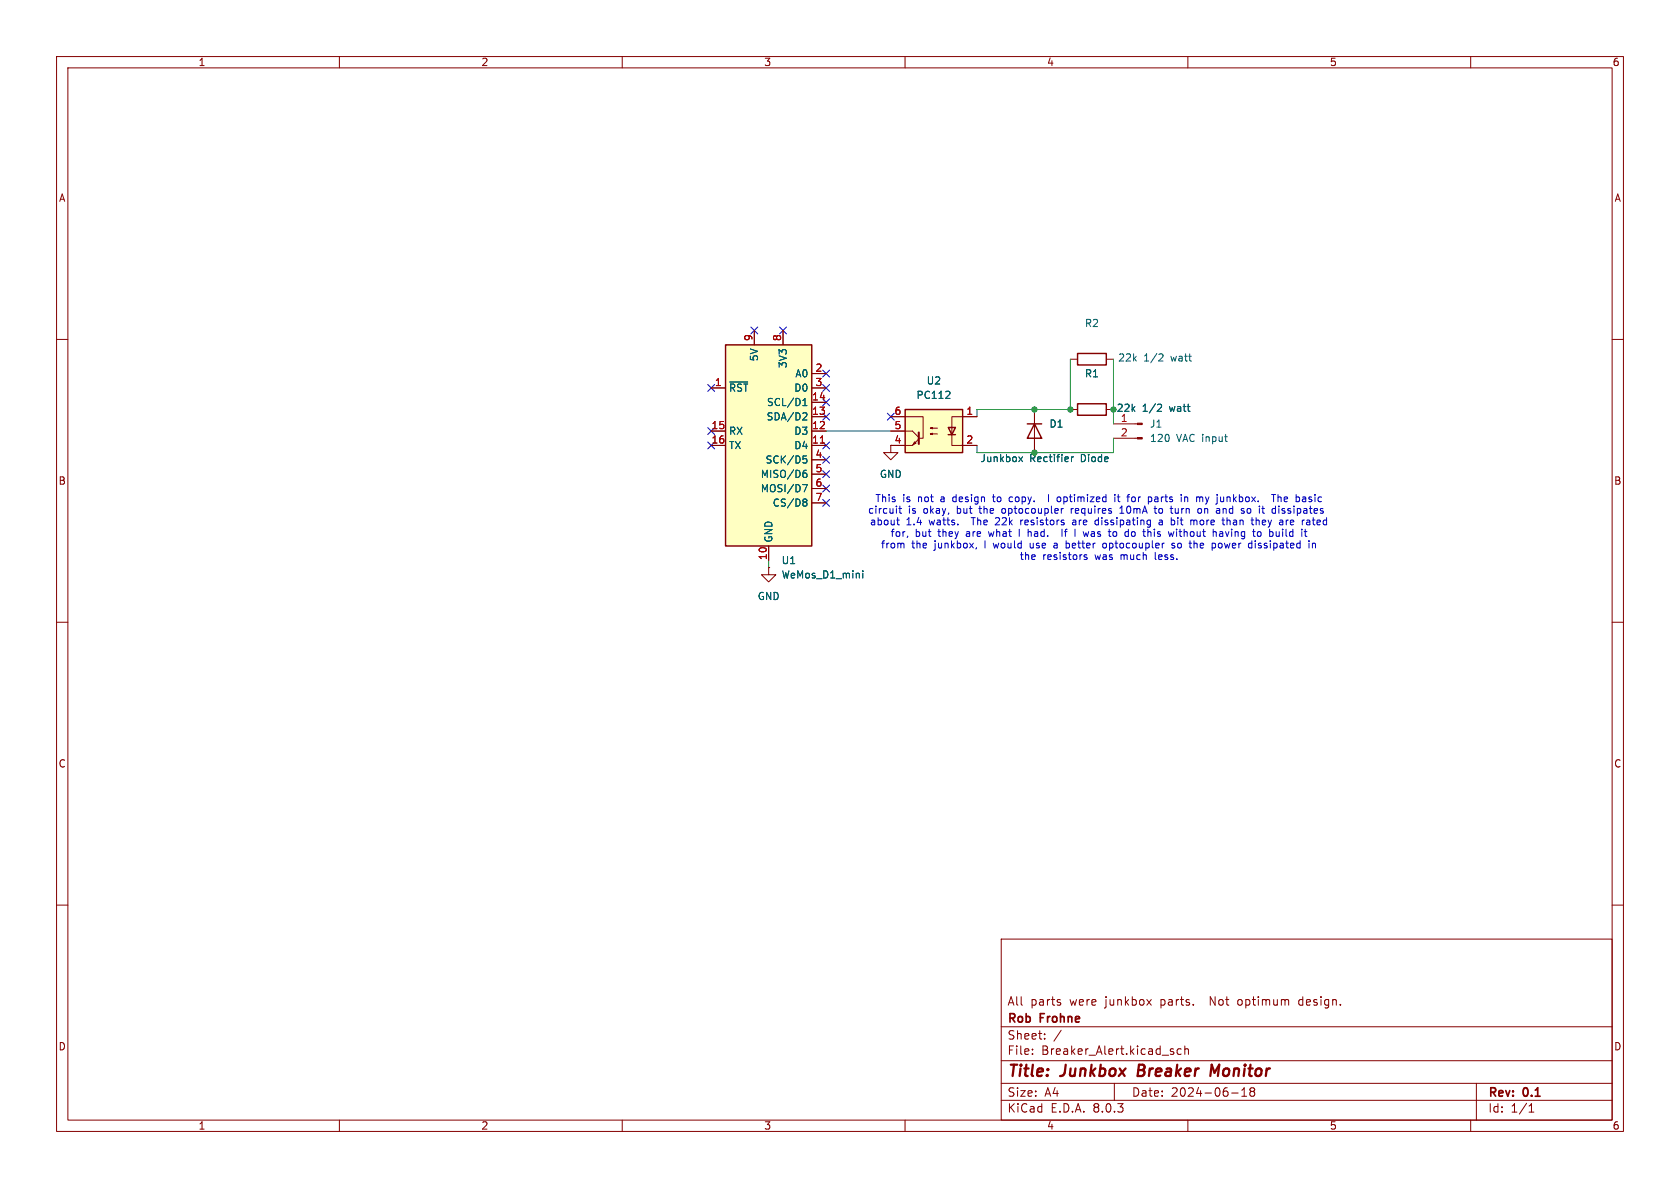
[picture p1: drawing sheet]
<svg xmlns="http://www.w3.org/2000/svg" width="297mm" height="210mm" viewBox="0 0 297 210" stroke-linecap="round" stroke-linejoin="round" font-family="sans-serif">
<g fill="none" stroke="#840000" stroke-width=".18">
<path d="M10 10h277v190h-277zM12 12h273v186h-273zM60 10v2M110 10v2M160 10v2M210 10v2M260 10v2M10 60h2M285 60h2M182.9 72.4v7.6M10 110h2M285 110h2"/>
<path d="M10 160h2M285 160h2M177 166h108v32h-108zM187.5 177.3v.3M202.7 176.7l.8 1M203.5 176.7l-.8 1M218.9 176.8v.8M229.9 176.7l-.3 .3v.4l.3 .3M60 198v2M110 198v2M160 198v2M177 194.5h108"/>
<path d="M177 191.5h108M177 187.5h108M177 181.5h108M182.5 186.3v.1M182.5 185.5v.1M184.7 183.6v.1M184.7 182.8v.1M187.6 182.1l-1.3 2M197 191.5v3M207.3 185.9l.2 .2-.2 .3M207.3 185.4l.2 .1M208.8 185.5l-.4-.1-.3 .3v.4l.1 .2h.6"/>
<path d="M209.5 185.5l.2-.1 .3 .1 .1 .9M209.5 184.9v1.5M210 198v2M217.7 193.2h1.2M219.5 193.8h.9M219.5 192.7l.5-.4v1.5M221.2 192.9l-.2 .3v.3l.2 .3 .5-.1 .1-.2-.1-.4-.2-.2M221.2 192.9l-.2-.2 .2-.4 .5 .1 .1 .2-.3 .3M221.2 192.9h.3M260 198v2M261 191.5v6.5M270.3 196.6h.9"/>
<path d="M270.3 195.5l.4-.4v1.5"/>
</g>
<path d="M201.4 188.2l-.3 2h.8M215.6 188.2l-.9 1.4-.5-1.4-.2 2" fill="none" stroke="#840000" stroke-width=".4"/>
<path d="M181.6 74.9h2.5M182.9 74.9l1.2 2.6h-2.5z" fill="none" stroke="#840000" stroke-width=".25"/>
<path d="M180.1 80.8l.7 .8M180.8 80.8l-.7 .8M189.4 80.8v.8M189.8 80.8l-.4 .2" fill="none" stroke="#006464" stroke-width=".18"/>
<path d="M160 72.4h10.2v7.6h-10.2z" fill="#ffffc2"/>
<path d="M160 72.4h10.2v7.6h-10.2zM167.6 75.6h1.3l-.6 1.2zM167.6 76.8h1.3" fill="none" stroke="#840000" stroke-width=".25"/>
<path d="M157.5 73.7h5.7v3.8h-.6M157.5 76.2h3.8l1.1 1.1M161.7 78.1l.2 .3-.5 .2zM162.4 77.6l-1.1 1.1h-3.8v1.3h1.2l-1.2 1.3-1.3-1.3h1.3M164.5 76.7l.3-.1v.2l-.3-.1h1.2M164.5 75.7l.3-.1v.2l-.3-.1h1.2M172.7 73.7h-4.4v5h4.4" fill="none" stroke="#840000" stroke-width=".18"/>
<path d="M162.4 76.5v2" fill="none" stroke="#840000" stroke-width=".36"/>
<path d="M167.8 69.2l.1 .2v.3l-.7 .7h.7" fill="none" stroke="#006464" stroke-width=".18"/>
<path d="M128.3 61h15.2v35.5h-15.2z" fill="#ffffc2"/>
<path d="M128.3 61h15.2v35.5h-15.2zM190.5 62.5h5.1v2h-5.1zM190.5 71.4h5.1v2h-5.1z" fill="none" stroke="#840000" stroke-width=".25"/>
<g fill="none" stroke="#840000" stroke-width=".18">
<path d="M133.3 58.4v2.6M138.4 58.4v2.6M125.7 68.6h2.6M125.7 78.7h2.6M125.7 76.2h2.6M143.5 68.6h2.5M143.5 78.7h2.5M143.5 76.2h2.5M143.5 73.7h2.5M143.5 71.1h2.5M143.5 66h2.5M157.5 78.7h2.5"/>
<path d="M157.5 76.2h2.5M157.5 73.7h2.5M170.2 78.7h2.5M170.2 73.7h2.5M182.9 72.4v2.5M182.9 77.5v2.5M189.2 63.5h1.3M189.2 72.4h1.3M195.6 63.5h1.2M195.6 72.4h1.2M196.8 77.5h4.3M196.8 74.9h4.3"/>
<path d="M135.9 96.5v2.6M143.5 81.3h2.5M143.5 83.8h2.5M143.5 86.4h2.5M143.5 88.9h2.5M135.9 100.3v1.3h1.3l-1.3 1.3-1.3-1.3h1.3M135.9 100.3h.1"/>
</g>
<g fill="none" stroke="#006464" stroke-width=".18">
<path d="M129 67.5h3.2M141.9 71.7h.8M141.9 70.8l.4-.4v1.3M142.1 73h.4l.2 .3-.8 .9h.8M167.8 69.2l.1 .2v.3l-.7 .7h.7M204.8 71.4l.4 .1 .2 .3-.8 .9h.8M205.1 62.6h.4l.1 .3-.8 .9h.8M141.9 85.7h.8l-.5 1.2M142 80.6h.6M142.1 81.1h.3l.3 .2-.2 .5-.4 .1M142.2 83.6l.3 .1 .2 .2-.1 .4-.4 .1M142.2 88.2h.2l.3 .3-.3 .3"/>
<path d="M142.2 88.8h.2M142.4 88.8l.3 .2v.2l-.2 .2-.3 .1M142.5 83.1l-.3 .1M180.1 80.8l.7 .8M180.8 80.8l-.7 .8M189.4 80.8v.8M189.8 80.8l-.4 .2M152.5 100.9v.1M152.5 101.3v.9"/>
</g>
<path d="M145 78.3h.7" fill="none" stroke="#a90000" stroke-width=".18"/>
<g fill="#840000" stroke="#840000" stroke-width=".18">
<path d="M201.1 77.3h.8v.3h-.8z"/>
<path d="M201.1 74.8h.8v.3h-.8z"/>
</g>
<g fill="none" stroke="#0000c2" stroke-width=".18">
<path d="M158.5 91.9h.5M158.7 92.6l.3 .2M158.9 89.9h.5M159.1 89.5v1.1l.3 .1M159.6 96l.2 .2v.7M160.5 94.8l-.1 .2M172.6 96.8l-.1 .2M174.1 95.6v1.3M175.4 87.8h.5M175.6 87.4l.1 1.2M176.7 92.1l-.8 .7h.8M177.2 89.9l-.1 .2 .1 .6"/>
<path d="M178.9 87.8l-.4 .1-.1 .2 .1 .5 .4 .1M180.2 93.6v1.2M180.5 91.9v.9M180.6 92l-.1 .2M181.8 93.6v1.2M182.1 96v.7l.2 .2M182.1 94l-.3 .1M185.4 87.4v1.3M186.7 96l-.3 .1M186.8 96.4h-.3l-.2 .2 .1 .2 .4 .1M187.5 88v.6M187.7 93.6v1.2"/>
<path d="M187.9 89.9l-.3 .2M188.2 94h.5M188.5 93.6l-.1 .1v1.1M188.6 96l.4 .1M189 96.7l-.4 .2M189.4 89.9v.8M189.5 89.9l-.1 .2M189.8 91.9l-.1 .1M190.2 92.2l-.4 .1-.2 .2 .2 .3 .4-.1M192.1 98.1h-.3l-.2 .1 .1 .2 .4 .2v.3h-.5M192.5 94l-.3 .8M193.7 92.7h.5"/>
<path d="M194.2 91.5v1.3M195.1 96.1l.3-.1 .2 .3v.3l-.2 .3-.3-.1-.2-.2zM197.1 87.4v.1M197.1 87.8v.9M197.3 94l.1 .1M197.4 94.7l-.2 .1h-.3M197.5 87.8h.5M197.7 87.4v1.1l.3 .2M198 90.7h.7M198 89.8l.3-.3v1.2M200.1 94l-.1 .6 .1 .2h.3M200.2 87.9l.3-.1 .2 .2"/>
<path d="M200.7 88.6l-.2 .1-.3-.1M204 89.9h.5M204.2 87.9h.5M204.3 90.7h.2M204.6 88.2h-.3l-.2 .2 .1 .2 .4 .1M205 92h.4l.1 .8M205.5 92.2l-.4 .1-.2 .2 .2 .3 .4-.1M207.6 96.1l-.3-.1-.1 .2v.2l.4 .1v.3h-.4M207.8 89.9v.7l.1 .1M208 93.6v.1M208 94v.8M208.4 94h.5"/>
<path d="M209.5 87.9h.4l.1 .8M211.1 95.6v1.3M211.1 92h.4l.1 .8M211.5 96l-.4 .1M212 89.9h.3l.1 .2v.5l-.4 .1M213.1 87.8l.3 .9M213.4 88.7l-.3 .4M213.7 87.8l-.3 .9M215.6 94h.5l.1 .8M215.6 96l-.2 .3v.3l.2 .3M216.2 94.3h-.5l-.1 .2 .1 .3h.5M216.2 89.9v.8"/>
<path d="M216.3 89.9l-.1 .1M216.9 92.1l.2-.2 .3 .1 .1 .8M216.9 91.5v1.3M217.3 87.8l-.4 .2M220.6 89.9l-.1 .2v.5l.2 .1h.3M221.9 96v.9M222.1 92h.5v.8M222.8 94l.1 .2-.1 .6M224.8 87.4h.7M225.2 87.4v1.3M225.9 88l.2-.2 .3 .1 .1 .8M225.9 87.4v1.3"/>
<path d="M226.6 90.7h.4M226.8 94v.8M227 89.9l-.4 .2 .1 .2h.3M227.5 87.8h-.3l-.2 .2 .1 .6 .4 .1M227.6 88.1l-.6 .2M228.2 92v.7M228.7 92.2l-.6 .2M231.4 96v.9M231.6 87.8l.3 .1M231.6 88.3l.3 .1M231.9 88.5l-.2 .2h-.2M232 96.1l.2-.1 .3 .1 .1 .8"/>
<path d="M232 96v.9M232.2 91.5v1.1l.3 .2"/>
</g>
<path d="M146 76.2h11.5M189.2 63.5v8.9h-16.5v1.3M196.8 63.5v11.4M196.8 77.5v2.5h-24.1v-1.3M135.9 99.1v1.2" fill="none" stroke="#009600" stroke-width=".18"/>
<g fill="none" stroke="#000084" stroke-width=".18">
<path d="M132.7 57.8l1.3 1.2M134 57.8l-1.3 1.2M137.8 57.8l1.2 1.2M139 57.8l-1.2 1.2M125.1 68l1.2 1.2M125.1 75.6l1.2 1.2M125.1 78.1l1.2 1.2M126.3 68l-1.2 1.2M126.3 75.6l-1.2 1.2M126.3 78.1l-1.2 1.2M145.4 65.4l1.3 1.2M145.4 68l1.3 1.2"/>
<path d="M145.4 70.5l1.3 1.2M145.4 78.1l1.3 1.2M145.4 73.1l1.3 1.2M146.7 65.4l-1.3 1.2M146.7 68l-1.3 1.2M146.7 70.5l-1.3 1.2M146.7 78.1l-1.3 1.2M146.7 73.1l-1.3 1.2M156.9 73.1l1.2 1.2M158.1 73.1l-1.2 1.2M145.4 80.7l1.3 1.2M145.4 88.3l1.3 1.2"/>
<path d="M145.4 85.8l1.3 1.2M145.4 83.2l1.3 1.2M146.7 80.7l-1.3 1.2M146.7 88.3l-1.3 1.2M146.7 85.8l-1.3 1.2M146.7 83.2l-1.3 1.2"/>
</g>
<g fill="#009600" stroke="#009600" stroke-width=".18">
<circle cx="182.9" cy="72.4" r=".46"/>
<circle cx="189.2" cy="72.4" r=".46"/>
<circle cx="196.8" cy="72.4" r=".46"/>
<circle cx="182.9" cy="80" r=".46"/>
</g>
<g font-size="2.8" fill="#840000">
<text x="178" y="190.9">Title:</text>
<text x="187.7" y="190.9">Junkbox</text>
<text x="202" y="190.9">Breaker</text>
<text x="215.6" y="190.9">Monitor</text>
</g>
<g font-size="2.1" fill="#840000">
<text x="178" y="178">All</text>
<text x="182.2" y="178">parts</text>
<text x="189.2" y="178">were</text>
<text x="195.5" y="178">junkbox</text>
<text x="205.4" y="178">parts.</text>
<text x="214.4" y="178">Not</text>
<text x="219.5" y="178">optimum</text>
<text x="230.5" y="178">design.</text>
<text x="178" y="184">Sheet:</text>
<text x="178" y="181.2">Rob</text>
<text x="184" y="181.2">Frohne</text>
<text x="178" y="186.7">File:</text>
<text x="184.1" y="186.7">Breaker_Alert.kicad_sch</text>
<text x="178" y="196.9">KiCad</text>
<text x="178" y="194.1">Size:</text>
<text x="184.7" y="194.1">A4</text>
<text x="185.7" y="196.9">E.D.A.</text>
<text x="193.3" y="196.9">8.0.3</text>
<text x="200" y="194.1">Date:</text>
<text x="207" y="194.1">2024-06-18</text>
<text x="263" y="194.3">Rev:</text>
<text x="263" y="196.9">Id:</text>
<text x="267.1" y="196.9">1/1</text>
<text x="269.4" y="194.3">0.1</text>
</g>
<g font-size="1.8" fill="#840000">
<text x="35" y="11.9">1</text>
<text x="85" y="11.9">2</text>
<text x="135" y="11.9">3</text>
<text x="185" y="11.9">4</text>
<text x="235" y="11.9">5</text>
<text x="285" y="11.9">6</text>
<text x="10.3" y="35.9">A</text>
<text x="285.3" y="35.9">A</text>
<text x="10.3" y="85.9">B</text>
<text x="285.3" y="85.9">B</text>
<text x="10.3" y="135.9">C</text>
<text x="285.3" y="135.9">C</text>
<text x="10.3" y="185.9">D</text>
<text x="285.3" y="185.9">D</text>
<text x="35" y="199.9">1</text>
<text x="85" y="199.9">2</text>
<text x="135" y="199.9">3</text>
<text x="185" y="199.9">4</text>
<text x="235" y="199.9">5</text>
<text x="285" y="199.9">6</text>
</g>
<g font-size="1.8" fill="#006464">
<text x="191.7" y="58">R2</text>
<text x="134.2" y="64" transform="rotate(-90 134.2 64)">5V</text>
<text x="139.3" y="65.2" transform="rotate(-90 139.3 65.2)">3V3</text>
<text x="197.6" y="64.1">22k</text>
<text x="202.2" y="64.1">1/2</text>
<text x="207.1" y="64.1">watt</text>
<text x="128.8" y="69.4">~{RST}</text>
<text x="135.5" y="72">SCL/D1</text>
<text x="140.3" y="69.4">D0</text>
<text x="140.5" y="66.9">A0</text>
<text x="161.9" y="70.7">PC112</text>
<text x="163.7" y="68.2">U2</text>
<text x="191.7" y="66.9">R1</text>
<text x="128.8" y="77.1">RX</text>
<text x="135.4" y="74.5">SDA/D2</text>
<text x="140.3" y="77.1">D3</text>
<text x="185.4" y="75.8">D1</text>
<text x="197.3" y="73">22k</text>
<text x="201.9" y="73">1/2</text>
<text x="203.2" y="75.8">J1</text>
<text x="206.9" y="73">watt</text>
<text x="128.8" y="79.6">TX</text>
<text x="135.2" y="82.1">SCK/D5</text>
<text x="140.3" y="79.6">D4</text>
<text x="173.2" y="81.9">Junkbox</text>
<text x="182" y="81.9">Rectifier</text>
<text x="191.2" y="81.9">Diode</text>
<text x="203.2" y="78.3">120</text>
<text x="208" y="78.3">VAC input</text>
<text x="134.4" y="84.7">MISO/D6</text>
<text x="134.4" y="87.2">MOSI/D7</text>
<text x="136.5" y="89.8">CS/D8</text>
<text x="155.4" y="84.7">GND</text>
<text x="136.8" y="96" transform="rotate(-90 136.8 96)">GND</text>
<text x="138.1" y="99.9">U1</text>
<text x="133.9" y="106.3">GND</text>
<text x="138.1" y="102.5">WeMos_D1_mini</text>
</g>
<g font-size="1.8" fill="#a90000">
<text x="133.1" y="60.4" transform="rotate(-90 133.1 60.4)">9</text>
<text x="138.2" y="60.4" transform="rotate(-90 138.2 60.4)">8</text>
<text x="144.1" y="65.8">2</text>
<text x="126.3" y="68.3">1</text>
<text x="143.5" y="70.9">14</text>
<text x="144.1" y="68.3">3</text>
<text x="125.7" y="75.9">15</text>
<text x="143.5" y="75.9">12</text>
<text x="143.5" y="73.4">13</text>
<text x="158" y="75.9">5</text>
<text x="158" y="73.4">6</text>
<text x="170.7" y="73.4">1</text>
<text x="198" y="74.7">1</text>
<text x="198" y="77.2">2</text>
<text x="125.7" y="78.5">16</text>
<text x="143.5" y="78.5">11</text>
<text x="144.1" y="81">4</text>
<text x="144.1" y="83.6">5</text>
<text x="158" y="78.5">4</text>
<text x="170.7" y="78.5">2</text>
<text x="144.1" y="86.1">6</text>
<text x="144.1" y="88.6">7</text>
<text x="135.6" y="99.1" transform="rotate(-90 135.6 99.1)">10</text>
</g>
<g font-size="1.8" fill="#0000c2">
<text x="154.7" y="89">This</text>
<text x="159.6" y="89">is</text>
<text x="162.4" y="89">not</text>
<text x="166.6" y="89">a</text>
<text x="168.9" y="89">design</text>
<text x="176.2" y="89">to</text>
<text x="179.3" y="89">copy.</text>
<text x="186.6" y="89">I</text>
<text x="188.4" y="89">optimized</text>
<text x="198.7" y="89">it</text>
<text x="201.2" y="89">for</text>
<text x="205.1" y="89">parts</text>
<text x="211.1" y="89">in</text>
<text x="214" y="89">my</text>
<text x="217.8" y="89">junkbox.</text>
<text x="228" y="89">The</text>
<text x="232.4" y="89">basic</text>
<text x="153.4" y="91">circuit</text>
<text x="153.7" y="93.1">about</text>
<text x="157.3" y="95.1">for,</text>
<text x="160.2" y="93.1">1.4</text>
<text x="160.6" y="91">is</text>
<text x="161.8" y="95.1">but</text>
<text x="163.4" y="91">okay,</text>
<text x="164.4" y="93.1">watts.</text>
<text x="166" y="95.1">they</text>
<text x="169.4" y="91">but</text>
<text x="171.1" y="95.1">are</text>
<text x="172.3" y="93.1">The</text>
<text x="173.6" y="91">the</text>
<text x="175.3" y="95.1">what</text>
<text x="176.7" y="93.1">22k</text>
<text x="177.8" y="91">optocoupler</text>
<text x="181.3" y="93.1">resistors</text>
<text x="182.6" y="95.1">had.</text>
<text x="189" y="95.1">If</text>
<text x="190.2" y="91">requires</text>
<text x="190.7" y="93.1">are</text>
<text x="191.5" y="95.1">I</text>
<text x="193.2" y="95.1">was</text>
<text x="194.9" y="93.1">dissipating</text>
<text x="197.9" y="95.1">to</text>
<text x="199" y="91">10mA</text>
<text x="201" y="95.1">do</text>
<text x="204.4" y="95.1">this</text>
<text x="205.4" y="91">to</text>
<text x="206.4" y="93.1">a</text>
<text x="208.5" y="91">turn</text>
<text x="208.7" y="93.1">bit</text>
<text x="209.1" y="95.1">without</text>
<text x="212.3" y="93.1">more</text>
<text x="213.4" y="91">on</text>
<text x="216.9" y="91">and</text>
<text x="217.1" y="95.1">having</text>
<text x="218.2" y="93.1">than</text>
<text x="221.5" y="91">so</text>
<text x="223.6" y="93.1">they</text>
<text x="224.5" y="95.1">to</text>
<text x="224.9" y="91">it</text>
<text x="227.4" y="91">dissipates</text>
<text x="227.5" y="95.1">build</text>
<text x="228.7" y="93.1">are</text>
<text x="232.9" y="93.1">rated</text>
<text x="155.7" y="97.2">from</text>
<text x="161.2" y="97.2">the</text>
<text x="165.3" y="97.2">junkbox,</text>
<text x="176.1" y="97.2">would</text>
<text x="180.2" y="99.2">the</text>
<text x="182.7" y="97.2">use</text>
<text x="184.3" y="99.2">resistors</text>
<text x="187.2" y="97.2">a</text>
<text x="189.5" y="97.2">better</text>
<text x="193.7" y="99.2">was</text>
<text x="196.2" y="97.2">optocoupler</text>
<text x="198.4" y="99.2">much</text>
<text x="204.6" y="99.2">less.</text>
<text x="208.6" y="97.2">so</text>
<text x="212" y="97.2">the</text>
<text x="216.1" y="97.2">power</text>
<text x="222.8" y="97.2">dissipated</text>
</g>
</svg>
